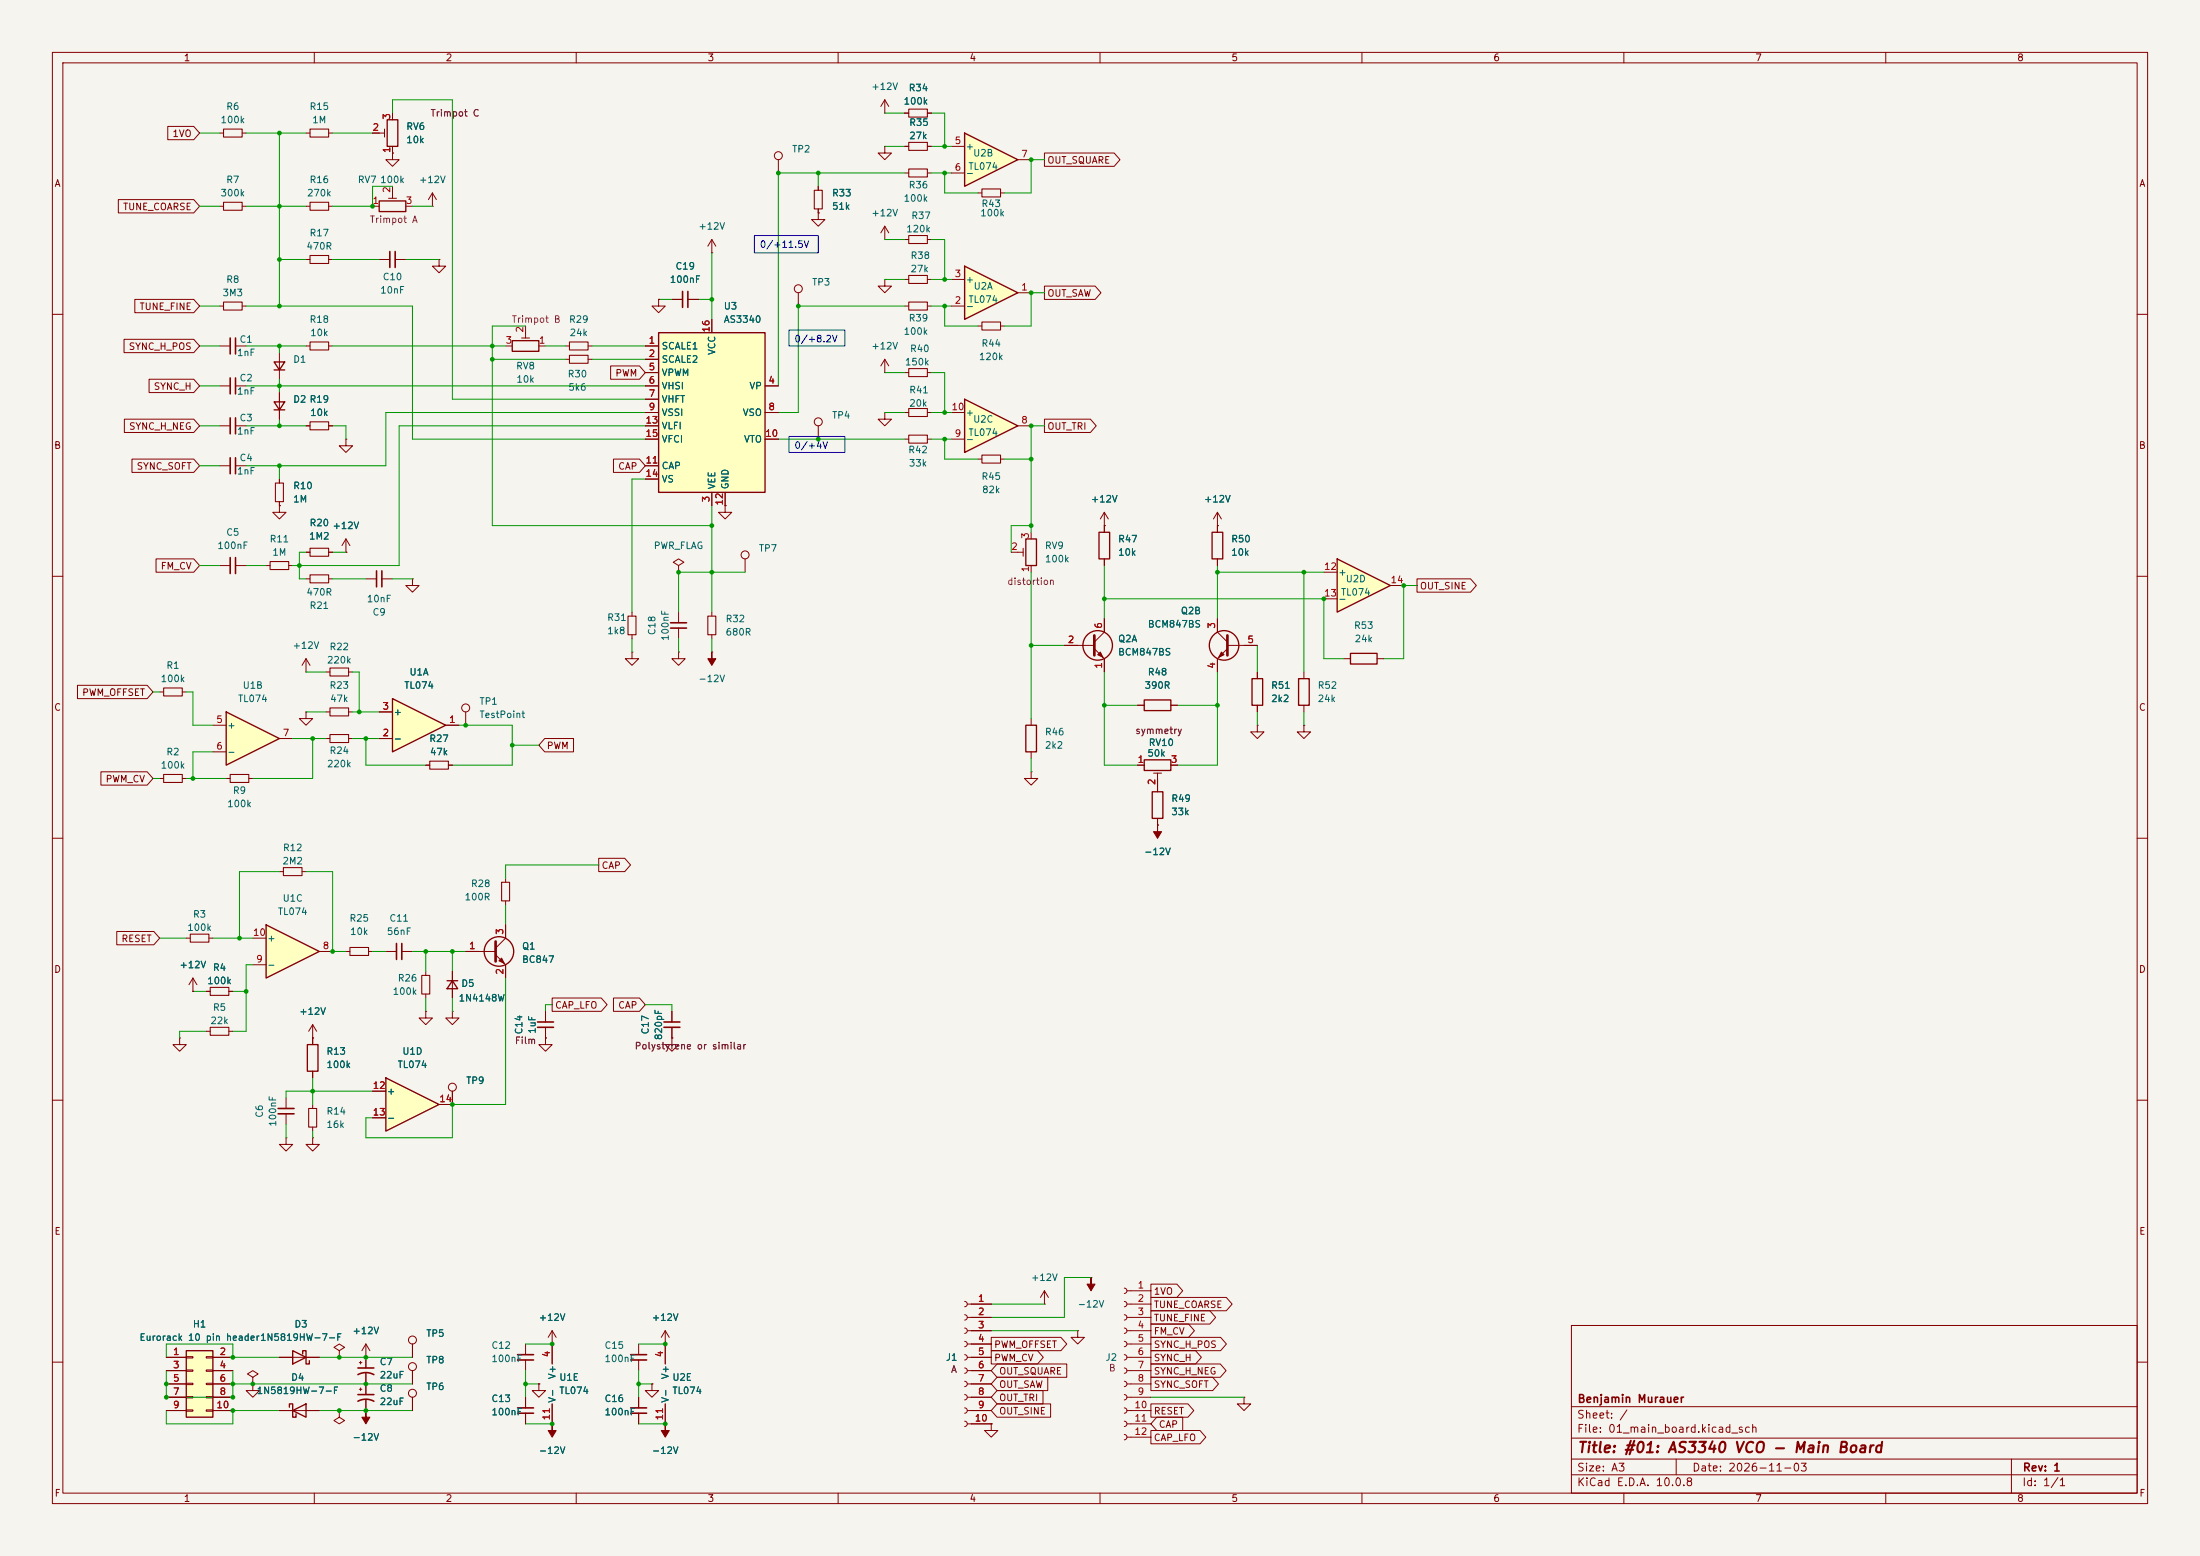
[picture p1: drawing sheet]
<svg xmlns="http://www.w3.org/2000/svg" width="420mm" height="297mm" viewBox="0 0 420 297" stroke-linecap="round" stroke-linejoin="round" font-family="sans-serif">
<path d="M0 0h420v297h-420z" fill="#f5f4ef" stroke="#f5f4ef" stroke-width=".19"/>
<g fill="none" stroke="#840000" stroke-width=".19">
<path d="M10 10h400v277h-400zM12 12h396v273h-396zM60 10v2M110 10v2M160 10v2M210 10v2M260 10v2M310 10v2M360 10v2M10 60h2M408 60h2M10 110h2"/>
<path d="M408 110h2M10 160h2M408 160h2M10 210h2M408 210h2M300 253h108v32h-108zM10 260h2M300 278.5h108M300 274.5h108M300 268.5h108M320 278.5v3M384 278.5v6.5"/>
<path d="M408 260h2M60 285v2M110 285v2M160 285v2M210 285v2M260 285v2M300 281.5h108M310 285v2M360 285v2"/>
</g>
<path d="M184.1 76.2l10.2 5.1-10.2 5.1z" fill="#ffffc2"/>
<path d="M184.1 76.2l10.2 5.1-10.2 5.1zM58.7 199.4h2v5.1h-2z" fill="none" stroke="#840000" stroke-width=".25"/>
<g fill="none" stroke="#840000" stroke-width=".19">
<path d="M181.6 78.7h2.5M53.3 96.5v1.3h1.3l-1.3 1.3-1.2-1.3h1.2M53.3 96.5h.1M53.3 91.4v.8M53.3 95.8v.7M181.6 83.8h2.5M194.3 81.3h2.5M41.9 108h2M45 108h2M50.8 108h.8M55.1 108h.8M34.3 198.1v1.3h1.3l-1.3 1.3-1.3-1.3h1.3"/>
<path d="M34.3 198.1h.1M39.4 196.9h.7M43.7 196.9h.7M59.7 198.1h.1M59.7 195.6v3.8M59.7 195.6l-.8 1.3M59.7 195.6l.8 1.3M59.7 204.5v1.2"/>
</g>
<path d="M52.6 92.2h1.5v3.6h-1.5zM51.6 107.2h3.5v1.5h-3.5zM40.1 196.1h3.6v1.5h-3.6z" fill="none" stroke="#840000" stroke-width=".2"/>
<path d="M43.9 106.4v3.1M45 106.4v3.1" fill="none" stroke="#840000" stroke-width=".3"/>
<path d="M73.7 205.7l10.1 5.1-10.1 5.1z" fill="#ffffc2"/>
<path d="M73.7 205.7l10.1 5.1-10.1 5.1z" fill="none" stroke="#840000" stroke-width=".25"/>
<g fill="none" stroke="#840000" stroke-width=".19">
<path d="M168.9 19.1l-.8 1.2M168.9 19.1l.8 1.2M168.9 19.1v2.5M168.9 21.6h.1M41.9 88.9h2M45 88.9h2M58.4 128.3h.1M58.4 125.7l-.7 1.3M58.4 125.7l.8 1.3M58.4 125.7v2.6M39.4 189.2h.7M43.7 189.2h.7"/>
<path d="M66 181.6h.8M70.4 181.6h.7M73.7 181.6h2M76.7 181.6h2M81.3 185.4v.8M81.3 189.7v.8M71.1 208.3h2.6M71.1 213.4h2.6M83.8 210.8h2.6"/>
</g>
<path d="M43.9 87.4v3M45 87.4v3M75.7 180.1v3M76.7 180.1v3" fill="none" stroke="#840000" stroke-width=".3"/>
<path d="M40.1 188.5h3.6v1.5h-3.6zM66.8 180.8h3.6v1.6h-3.6zM80.5 186.2h1.5v3.5h-1.5z" fill="none" stroke="#840000" stroke-width=".2"/>
<path d="M43.2 135.9l10.1 5.1-10.1 5.1z" fill="#ffffc2"/>
<path d="M43.2 135.9l10.1 5.1-10.1 5.1z" fill="none" stroke="#840000" stroke-width=".25"/>
<path d="M40.6 138.4h2.6M30.5 148.6h.7M34.8 148.6h.8M40.6 143.5h2.6M53.3 141h2.6M53.3 166.4h.8M57.7 166.4h.7" fill="none" stroke="#840000" stroke-width=".19"/>
<path d="M31.2 147.8h3.6v1.6h-3.6zM54.1 165.6h3.6v1.5h-3.6z" fill="none" stroke="#840000" stroke-width=".2"/>
<path d="M50.8 176.5l10.2 5.1-10.2 5.1z" fill="#ffffc2"/>
<g fill="none" stroke="#840000" stroke-width=".25">
<path d="M52.3 76.7h2.1l-1.1 1.5zM52.3 78.2h2.1M195.8 102.9h2.1v5.1h-2.1zM50.8 176.5l10.2 5.1-10.2 5.1zM85.3 187.2h2.1M86.4 187.2l1 1.5h-2.1z"/>
<circle cx="95.2" cy="181.6" r="2.82"/>
</g>
<g fill="none" stroke="#840000" stroke-width=".19">
<path d="M148.6 30.5v2.5M172.7 27.9h.8M172.7 21.6h.8M177 27.9h.8M177 21.6h.8M125.7 57.2v1.2h1.3l-1.3 1.3-1.2-1.3h1.2M125.7 57.2h.1M128.3 57.2h2M131.3 57.2h2M172.7 58.4h.8M177 58.4h.8M41.9 66h2"/>
<path d="M45 66h2M53.3 74.9v5.1M107.9 66h.8M107.9 68.6h.8M112.3 66h.7M112.3 68.6h.7M168.9 78.7v1.3h1.3l-1.3 1.3-1.3-1.3h1.3M168.9 78.7h.1M172.7 78.7h.8M172.7 71.1h.8M177 78.7h.8M177 71.1h.8"/>
<path d="M186.7 62.2h.8M191 62.2h.8M58.4 81.3h.8M62.7 81.3h.8M156.2 81.3v2.5M172.7 83.8h.8M177 83.8h.8M186.7 87.6h.8M191 87.6h.8M58.4 110.5h.8M62.7 110.5h.8M69.8 110.5h2.1"/>
<path d="M72.9 110.5h2M78.7 110.5v1.3h1.3l-1.3 1.2-1.2-1.2h1.2M78.7 110.5h.1M193 105.4h2.3M195.3 104.6v1.6M196.8 101.6v1.3M196.8 108v1.2M30.5 132.1h.7M34.8 132.1h.8M58.4 135.9v1.3h1.3l-1.3 1.2-1.3-1.2h1.3M58.4 135.9h.1M62.2 135.9h.8"/>
<path d="M62.2 128.3h.8M66.5 135.9h.8M66.5 128.3h.8M35.6 179.1h.7M39.9 179.1h.7M48.3 179.1h2.5M96.5 176.5v2.6l-1.9 1.9M96.5 167.6v.8M96.5 172v.7M36.8 189.2h.1M36.8 186.7l-.7 1.3M36.8 186.7l.8 1.3"/>
<path d="M36.8 186.7v2.5M48.3 184.2h2.5M61 181.6h2.5M81.3 193v1.3h1.2l-1.2 1.3-1.3-1.3h1.3M81.3 193h.1M86.4 193v1.3h1.2l-1.2 1.3-1.3-1.3h1.3M86.4 193h.1M86.4 185.4v5.1M88.9 181.6h5.7M94.6 182.2l1.9 2v2.5M104.1 198.1v1.3h1.3l-1.3 1.3-1.2-1.3h1.2M104.1 198.1h.1"/>
<path d="M104.1 193v2.1M104.1 196.1v2M128.3 198.1v1.3h1.2l-1.2 1.3-1.3-1.3h1.3M128.3 198.1h.1M128.3 193v2.1M128.3 196.1v2M86.4 208.3v2.5M100.3 256.5v2.1M100.3 259.6v2M105.4 256.5h.1M105.4 254l-.8 1.3M105.4 254l.8 1.3"/>
<path d="M105.4 254v2.5M127 256.5v3.8M199.4 248.9h.1M199.4 246.4l-.8 1.2M199.4 246.4l.8 1.2M199.4 246.4v2.5M208.3 243.8h.1M121.9 266.7v2M121.9 269.7v2.1M124.5 264.2v1.2h1.2l-1.2 1.3-1.3-1.3h1.3M124.5 264.2h.1M127 271.8h.1"/>
<path d="M127 268v3.8"/>
<circle cx="148.6" cy="29.7" r=".76"/>
<circle cx="156.2" cy="80.5" r=".76"/>
<circle cx="86.4" cy="207.5" r=".76"/>
</g>
<g fill="none" stroke="#840000" stroke-width=".2">
<path d="M173.5 27.2h3.5v1.5h-3.5zM173.5 20.8h3.5v1.6h-3.5zM173.5 57.7h3.5v1.5h-3.5zM108.7 65.3h3.6v1.5h-3.6zM108.7 67.8h3.6v1.5h-3.6zM173.5 78h3.5v1.5h-3.5zM173.5 70.4h3.5v1.5h-3.5zM187.5 61.5h3.5v1.5h-3.5zM59.2 80.5h3.5v1.5h-3.5zM173.5 83.1h3.5v1.5h-3.5zM187.5 86.9h3.5v1.5h-3.5zM59.2 109.7h3.5v1.6h-3.5z"/>
<path d="M31.2 131.3h3.6v1.5h-3.6zM63 135.1h3.5v1.6h-3.5zM63 127.5h3.5v1.5h-3.5zM36.3 178.3h3.6v1.5h-3.6zM95.8 168.4h1.5v3.6h-1.5z"/>
</g>
<g fill="none" stroke="#840000" stroke-width=".3">
<path d="M130.3 55.6v3.1M131.3 55.6v3.1M43.9 64.5v3.1M45 64.5v3.1M71.9 109v3M72.9 109v3M102.6 196.1h3.1M102.6 195.1h3.1M126.7 196.1h3.1M126.7 195.1h3.1M98.8 259.6h3.1M98.8 258.6h3.1"/>
<path d="M120.4 269.7h3M120.4 268.7h3"/>
</g>
<path d="M94.6 179.7v3.8" fill="none" stroke="#840000" stroke-width=".51"/>
<g fill="#840000" stroke="#840000" stroke-width=".19">
<path d="M95.2 183.4l.6-.5 .5 1z"/>
<path d="M208.3 243.8v1.3h.7l-.7 1.3-.8-1.3h.8z"/>
<path d="M127 271.8v1.2h.8l-.8 1.3-.8-1.3h.8z"/>
</g>
<path d="M125.7 63.5h20.3v30.5h-20.3z" fill="#ffffc2"/>
<path d="M52.3 69.1h2.1l-1.1 1.5zM52.3 70.6h2.1M125.7 63.5h20.3v30.5h-20.3zM218.4 145h5.1v2.1h-5.1zM220 151.1h2v5.1h-2z" fill="none" stroke="#840000" stroke-width=".25"/>
<g fill="none" stroke="#840000" stroke-width=".19">
<path d="M186.7 36.8h.8M191 36.8h.8M135.9 48.3h.1M135.9 45.7v2.6M135.9 45.7l-.8 1.3M135.9 45.7l.8 1.3M152.4 55.9v2.5M168.9 53.3v1.3h1.3l-1.3 1.3-1.3-1.3h1.3M168.9 53.3h.1M53.3 67.3v5.1M58.4 66h.8M62.7 66h.8"/>
<path d="M123.2 66h2.5M123.2 68.6h2.5M123.2 73.7h2.5M123.2 71.1h2.5M123.2 76.2h2.5M123.2 78.7h2.5M135.9 61v2.5M146 73.7h2.6M146 78.7h2.6M168.9 71.1h.1M168.9 68.6l-.8 1.3M168.9 68.6l.8 1.3"/>
<path d="M168.9 68.6v2.5M123.2 83.8h2.5M123.2 88.9h2.5M123.2 81.3h2.5M123.2 91.4h2.5M135.9 94v2.5M138.4 94v2.5M146 83.8h2.6M196.8 147.3v1.3h1.3l-1.3 1.3-1.2-1.3h1.2M196.8 147.3h.1M217.2 146.1h1.2M220.2 147.6h1.5"/>
<path d="M221 157.5h.1M221 147.6v3.5M221 156.2v1.3M223.5 146.1h1.3M184.1 248.4l.4 .2 .2 .3-.2 .4-.4 .1M184.1 251l.4 .1 .2 .4-.2 .3-.4 .2M184.1 253.5l.4 .1 .2 .4-.2 .4-.4 .1M184.1 256l.4 .2 .2 .3-.2 .4-.4 .1M184.1 258.6l.4 .1 .2 .4-.2 .3-.4 .2M184.7 248.9h4.5M184.7 251.5h4.5M184.7 254h4.5"/>
<path d="M184.7 256.5h4.5M184.7 259.1h4.5M205.7 254v1.3h1.3l-1.3 1.2-1.2-1.2h1.2M205.7 254h.1M214.6 245.9l.4 .1 .1 .4-.1 .3-.4 .2M214.6 248.4l.4 .2 .1 .3-.1 .4-.4 .1M214.6 251l.4 .1 .1 .4-.1 .3-.4 .2M214.6 253.5l.4 .1 .1 .4-.1 .4-.4 .1M214.6 256l.4 .2 .1 .3-.1 .4-.4 .1M214.6 258.6l.4 .1 .1 .4-.1 .3-.4 .2M215.1 246.4h4.6M215.1 248.9h4.6"/>
<path d="M215.1 251.5h4.6M215.1 254h4.6M215.1 256.5h4.6M215.1 259.1h4.6M184.1 261.1l.4 .2 .2 .3-.2 .4-.4 .1M184.1 263.7l.4 .1 .2 .4-.2 .3-.4 .2M184.1 266.2l.4 .1 .2 .4-.2 .4-.4 .1M184.1 268.7l.4 .2 .2 .3-.2 .4-.4 .1M184.1 271.3l.4 .1 .2 .4-.2 .3-.4 .2M184.7 261.6h4.5M184.7 264.2h4.5M184.7 266.7h4.5"/>
<path d="M184.7 269.2h4.5M184.7 271.8h4.5M189.2 271.8v1.2h1.3l-1.3 1.3-1.2-1.3h1.2M189.2 271.8h.1M214.6 261.1l.4 .2 .1 .3-.1 .4-.4 .1M214.6 263.7l.4 .1 .1 .4-.1 .3-.4 .2M214.6 266.2l.4 .1 .1 .4-.1 .4-.4 .1M214.6 268.7l.4 .2 .1 .3-.1 .4-.4 .1M214.6 271.3l.4 .1 .1 .4-.1 .3-.4 .2M214.6 273.8l.4 .2 .1 .3-.1 .4-.4 .1M215.1 261.6h4.6M215.1 264.2h4.6"/>
<path d="M215.1 266.7h4.6M215.1 269.2h4.6M215.1 271.8h4.6M215.1 274.3h4.6M237.5 266.7v1.3h1.3l-1.3 1.2-1.3-1.2h1.3M237.5 266.7h.1"/>
<circle cx="152.4" cy="55.1" r=".76"/>
</g>
<path d="M187.5 36.1h3.5v1.5h-3.5zM59.2 65.3h3.5v1.5h-3.5z" fill="none" stroke="#840000" stroke-width=".2"/>
<path d="M221 157.5v1.3h.7l-.7 1.2-.8-1.2h.8z" fill="#840000" stroke="#840000" stroke-width=".19"/>
<path d="M184.1 25.4l10.2 5.1-10.2 5.1z" fill="#ffffc2"/>
<g fill="none" stroke="#840000" stroke-width=".25">
<path d="M72.4 38.4h5.1v2h-5.1zM184.1 25.4l10.2 5.1-10.2 5.1zM97.8 65h5.1v2.1h-5.1zM209.8 101.6h2v5.1h-2zM195.8 138.4h2.1v5.1h-2.1zM218.4 133.6h5.1v2h-5.1zM239 129.5h2v5.1h-2zM247.9 129.5h2v5.1h-2zM55.2 268.6v-.6h.7v2.5h.6v-.6M55.9 269.2l2.5-1.2v2.5z"/>
<circle cx="209.5" cy="123.2" r="2.82"/>
<circle cx="233.7" cy="123.2" r="2.82"/>
</g>
<g fill="none" stroke="#840000" stroke-width=".19">
<path d="M41.9 39.4h.8M41.9 25.4h.8M46.2 39.4h.8M46.2 25.4h.8M58.4 39.4h.8M58.4 25.4h.8M62.7 39.4h.8M62.7 25.4h.8M71.1 39.4h1.3M74.2 37.8h1.5M74.9 35.6v2.2M77.5 39.4h1.2"/>
<path d="M168.9 27.9v1.3h1.3l-1.3 1.3-1.3-1.3h1.3M168.9 27.9h.1M172.7 33h.8M177 33h.8M181.6 27.9h2.5M181.6 33h2.5M194.3 30.5h2.5M41.9 58.4h.8M46.2 58.4h.8M58.4 49.5h.8M62.7 49.5h.8M83.8 49.5v1.3h1.3l-1.3 1.3-1.3-1.3h1.3"/>
<path d="M83.8 49.5h.1M156.2 40.6v1.3h1.3l-1.3 1.3-1.3-1.3h1.3M156.2 40.6h.1M168.9 45.7h.1M168.9 43.2l-.8 1.3M168.9 43.2l.8 1.3M168.9 43.2v2.5M172.7 53.3h.8M172.7 45.7h.8M177 53.3h.8M177 45.7h.8M41.9 73.7h2"/>
<path d="M45 73.7h2M96.5 66h1.3M99.6 64.5h1.5M100.3 62.2v2.3M102.9 66h1.2M41.9 81.3h2M45 81.3h2M138.4 96.5v1.3h1.3l-1.3 1.3-1.2-1.3h1.2M138.4 96.5h.1M232.4 97.8l-.8 1.3M232.4 97.8l.8 1.3M232.4 97.8v2.5"/>
<path d="M129.5 116.8v2.1M129.5 119.9v2M210.8 100.3v1.3M210.8 106.7v1.3M210.8 118.1v2.6l-1.9 1.9M232.4 100.3h.1M232.4 118.1v2.6l1.9 1.9M88.9 135.9v2.5M120.6 124.5v1.2h1.3l-1.3 1.3-1.2-1.3h1.2M120.6 124.5h.1M196.8 137.2v1.2M203.2 123.2h5.7"/>
<path d="M208.9 123.8l1.9 1.9v2.6M217.2 134.6h1.2M223.5 134.6h1.3M234.3 123.8l-1.9 1.9v2.6M234.3 123.2h5.7M240 138.4v1.3h1.3l-1.3 1.3-1.2-1.3h1.2M240 138.4h.1M240 128.3v1.2M240 134.6v1.3M248.9 128.3v1.2M248.9 134.6v1.3M196.8 143.5v1.3"/>
<path d="M54.6 217.2v1.2h1.3l-1.3 1.3-1.3-1.3h1.3M54.6 217.2h.1M54.6 209.6v2M54.6 212.6v2M59.7 217.2v1.2h1.3l-1.3 1.3-1.3-1.3h1.3M59.7 217.2h.1M59.7 210.8v.8M59.7 215.1v.8M64.8 257.8l1-.6-1-.7-1 .7 1 .6v1.3M64.8 259.1h.1M68.8 259.8v.5M69.8 259.1v2"/>
<path d="M78.7 256.5v2.6M105.4 256.5v3.8M121.9 256.5v2.1M121.9 259.6v2M127 256.5h.1M127 254l-.8 1.3M127 254l.8 1.3M127 254v2.5M48.3 264.2v1.2h1.2l-1.2 1.3-1.3-1.3h1.3M48.3 264.2h.1M48.3 262.9l1-.6-1-.7-1.1 .7 1.1 .6v1.3M53.3 269.2h7.7"/>
<path d="M64.8 269.2v1.3l1 .6-1 .7-1-.7 1-.6M64.8 269.2h.1M68.6 265.2h.5M68.6 260.1h.5M68.8 264.9v.5M69.8 269.2h.1M69.8 262.1v4.1M69.8 267.2v2M78.7 261.6v2.6M78.7 266.7v2.5M100.3 266.7v2M100.3 269.7v2.1"/>
<path d="M102.9 264.2v1.2h1.2l-1.2 1.3-1.3-1.3h1.3M102.9 264.2h.1M105.4 271.8h.1M105.4 268v3.8"/>
<circle cx="88.9" cy="135.1" r=".76"/>
<circle cx="78.7" cy="255.8" r=".76"/>
<circle cx="78.7" cy="265.9" r=".76"/>
<circle cx="78.7" cy="260.9" r=".76"/>
</g>
<g fill="none" stroke="#840000" stroke-width=".3">
<path d="M43.9 72.1v3.1M43.9 79.8v3M45 72.1v3.1M45 79.8v3M128 119.9h3.1M128 118.9h3.1M53.1 212.6h3M53.1 211.6h3M120.4 259.6h3M120.4 258.6h3M68.3 267.5a3.2 3.2 0 0 1 3.1 0M68.3 262.4a3.2 3.2 0 0 1 3.1 0"/>
<path d="M68.3 266.2h3.1M68.3 261.1h3.1M98.8 269.7h3.1M98.8 268.7h3.1"/>
</g>
<g fill="#840000" stroke="#840000" stroke-width=".19">
<path d="M105.4 271.8v1.2h.8l-.8 1.3-.8-1.3h.8z"/>
<path d="M69.8 269.2v1.3h.8l-.8 1.3-.7-1.3h.7z"/>
<path d="M209.5 125l.6-.5 .5 1z"/>
<path d="M233.2 124.5l.5 .5-1 .5z"/>
</g>
<path d="M42.7 38.6h3.5v1.5h-3.5zM42.7 24.6h3.5v1.6h-3.5zM59.2 38.6h3.5v1.5h-3.5zM59.2 24.6h3.5v1.6h-3.5zM173.5 32.3h3.5v1.5h-3.5zM42.7 57.7h3.5v1.5h-3.5zM59.2 48.8h3.5v1.5h-3.5zM173.5 52.6h3.5v1.5h-3.5zM173.5 45h3.5v1.5h-3.5zM58.9 211.6h1.6v3.5h-1.6z" fill="none" stroke="#840000" stroke-width=".2"/>
<path d="M208.9 121.3v3.8M234.3 121.3v3.8" fill="none" stroke="#840000" stroke-width=".51"/>
<path d="M74.9 133.4l10.2 5-10.2 5.1z" fill="#ffffc2"/>
<path d="M74.9 133.4l10.2 5-10.2 5.1z" fill="none" stroke="#840000" stroke-width=".25"/>
<g fill="none" stroke="#840000" stroke-width=".19">
<path d="M120.6 116.8v.8M129.5 108l1.1-.7-1.1-.6-1 .6 1 .7v1.2M129.5 109.2h.1M142.2 106.7v2.5M72.4 135.9h2.5M85.1 138.4h2.5M120.6 121.2v.7M248.9 138.4v1.3h1.3l-1.3 1.3-1.3-1.3h1.3M248.9 138.4h.1M62.2 141h.8M66.5 141h.8M72.4 141h2.5"/>
<path d="M81.3 146.1h.7M85.6 146.1h.8"/>
<circle cx="142.2" cy="105.9" r=".76"/>
</g>
<path d="M119.9 117.6h1.5v3.6h-1.5zM63 140.2h3.5v1.5h-3.5zM82 145.3h3.6v1.5h-3.6z" fill="none" stroke="#840000" stroke-width=".2"/>
<path d="M35.6 257.8h5v12.7h-5z" fill="#ffffc2"/>
<path d="M35.6 257.8h5v12.7h-5z" fill="none" stroke="#840000" stroke-width=".25"/>
<g fill="none" stroke="#840000" stroke-width=".19">
<path d="M66 83.8v1.3h1.3l-1.3 1.3-1.2-1.3h1.2M66 83.8h.1M58.4 105.4h.8M62.7 105.4h.8M66 105.4h.1M66 102.9l-.7 1.2M66 102.9l.8 1.2M66 102.9v2.5M31.7 259.1h3.9M35.6 259h1.2v.2h-1.2zM39.4 259h1.2v.2h-1.2zM40.6 259.1h3.8"/>
<path d="M31.7 261.6h3.9M31.7 264.2h3.9M31.7 266.7h3.9M31.7 269.2h3.9M35.6 261.5h1.2v.2h-1.2zM35.6 264h1.2v.3h-1.2zM35.6 266.6h1.2v.2h-1.2zM35.6 269.1h1.2v.3h-1.2zM39.4 261.5h1.2v.2h-1.2zM39.4 264h1.2v.3h-1.2zM39.4 266.6h1.2v.2h-1.2zM39.4 269.1h1.2v.3h-1.2z"/>
<path d="M40.6 261.6h3.8M40.6 264.2h3.8M40.6 266.7h3.8M40.6 269.2h3.8"/>
</g>
<path d="M59.2 104.6h3.5v1.6h-3.5z" fill="none" stroke="#840000" stroke-width=".2"/>
<path d="M184.1 50.8l10.2 5.1-10.2 5.1z" fill="#ffffc2"/>
<path d="M184.1 50.8l10.2 5.1-10.2 5.1zM231.4 101.6h2v5.1h-2zM257.8 124.7h5.1v2h-5.1z" fill="none" stroke="#840000" stroke-width=".25"/>
<g fill="none" stroke="#840000" stroke-width=".19">
<path d="M82.5 39.4h.1M82.5 36.8l-.7 1.3M82.5 36.8l.8 1.3M82.5 36.8v2.6M156.2 35.6v.7M156.2 39.9v.7M72.4 49.5h2M75.4 49.5h2.1M181.6 58.4h2.5M181.6 53.3h2.5M194.3 55.9h2.5M210.8 97.8l-.7 1.3"/>
<path d="M210.8 97.8l.8 1.3M210.8 97.8v2.5M135.9 116.8v.8M210.8 100.3h.1M232.4 100.3v1.3M232.4 106.7v1.3M135.9 121.2v.7M256.5 125.7h1.3M262.9 125.7h1.3M43.2 148.6h.7M47.5 148.6h.8M69.8 259.1h.1"/>
<path d="M69.8 256.5l-.7 1.3M69.8 256.5l.8 1.3M69.8 256.5v2.6"/>
</g>
<path d="M74.4 48v3.1M75.4 48v3.1" fill="none" stroke="#840000" stroke-width=".3"/>
<path d="M155.4 36.3h1.6v3.6h-1.6zM135.1 117.6h1.6v3.6h-1.6zM43.9 147.8h3.6v1.6h-3.6z" fill="none" stroke="#840000" stroke-width=".2"/>
<path d="M255.3 106.7l10.1 5.1-10.1 5z" fill="#ffffc2"/>
<path d="M73.9 22.9h2v5h-2zM255.3 106.7l10.1 5.1-10.1 5zM55.9 257.8l2.5 1.3-2.5 1.2zM57.8 258.4v-.6h.6v2.5h.7v-.6" fill="none" stroke="#840000" stroke-width=".25"/>
<g fill="none" stroke="#840000" stroke-width=".19">
<path d="M22.6 38.1h14.4l1.1 1.3-1.1 1.2h-14.4zM32 24.1h5l1.1 1.3-1.1 1.3h-5zM71.1 25.4h2.3M73.4 24.6v1.6M74.9 29.2v1.3h1.3l-1.3 1.3-1.2-1.3h1.2M74.9 29.2h.1M74.9 21.6v1.3M74.9 27.9v1.3M156.2 35.6v.7M156.2 39.9v.7M172.7 27.9h.8M172.7 21.6h.8"/>
<path d="M177 27.9h.8M177 21.6h.8M199.4 29.2h13.3l1.1 1.3-1.1 1.3h-13.3zM25.7 57.1h11.3l1.1 1.3-1.1 1.3h-11.3zM125.7 57.2h.1M128.3 57.2h2M131.3 57.2h2M156.2 40.6h.1M199.4 54.6h9.7l1.1 1.3-1.1 1.3h-9.7zM23.7 64.8h13.3l1.1 1.2-1.1 1.3h-13.3zM28.5 72.4h8.5l1.1 1.3-1.1 1.2h-8.5zM53.3 74.9v1.8"/>
<path d="M53.3 78.2v1.8M116.6 69.8h5.5l1.1 1.3-1.1 1.3h-5.5zM123.2 66h2.5M123.2 68.6h2.5M123.2 73.7h2.5M123.2 71.1h2.5M123.2 76.2h2.5M123.2 78.7h2.5M135.9 61v2.5M146 73.7h2.6M146 78.7h2.6M23.7 80h13.3l1.1 1.3-1.1 1.3h-13.3z"/>
<path d="M25.2 87.6h11.8l1.1 1.3-1.1 1.3h-11.8zM53.3 96.5h.1M53.3 91.4v.8M53.3 95.8v.7M58.4 81.3h.8M62.7 81.3h.8M117.1 87.6h5l1.1 1.3-1.1 1.3h-5zM123.2 83.8h2.5M123.2 88.9h2.5M123.2 81.3h2.5M123.2 91.4h2.5M135.9 94v2.5"/>
<path d="M138.4 96.5h.1M138.4 94v2.5M146 83.8h2.6M199.4 80h8.8l1.1 1.3-1.1 1.3h-8.8zM29.8 106.7h7.2l1.1 1.3-1.1 1.2h-7.2zM58.4 105.4h.8M62.7 105.4h.8M66 105.4h.1M210.8 100.3h.1M210.8 100.3v1.3M210.8 106.7v1.3M210.8 118.1v2.6"/>
<path d="M232.4 100.3h.1M232.4 100.3v1.3M232.4 106.7v1.3M232.4 118.1v2.6M252.7 109.2h2.6M252.7 114.3h2.6M265.4 111.8h2.6M270.5 110.5h10.2l1.1 1.3-1.1 1.2h-10.2zM14.8 130.8h13.3l1.1 1.3-1.1 1.3h-13.3zM72.4 135.9h2.5M85.1 138.4h2.5M129.5 124.5v1.2h1.3l-1.3 1.3-1.2-1.3h1.2"/>
<path d="M129.5 124.5h.1M135.9 124.5h.1M203.2 123.2h2.5M210.8 125.7v2.6M217.2 134.6h1.2M223.5 134.6h1.3M232.4 125.7v2.6M237.5 123.2h2.5M240 128.3v1.2M240 134.6v1.3M19.3 147.3h8.8l1.1 1.3-1.1 1.3h-8.8zM72.4 141h2.5"/>
<path d="M81.3 146.1h.7M85.6 146.1h.8M104 141h5.5v2.5h-5.5l-1.1-1.3zM217.2 146.1h1.2M221 157.5h.1M221 148.6v2.5M221 156.2v1.3M223.5 146.1h1.3M22.3 177.8h7.1l1.1 1.3-1.1 1.2h-7.1zM96.5 176.5v2.6M114.3 163.8h5l1.1 1.3-1.1 1.3h-5zM36.8 189.2h.1"/>
<path d="M39.4 189.2h.7M43.7 189.2h.7M59.7 198.1h.1M59.7 198.1v1.3M86.4 185.4v1.8M86.4 188.7v1.8M88.9 181.6h2.5M96.5 184.2v2.5M104.1 198.1h.1M104.1 193v2.1M104.1 196.1v2M105.4 190.5h9.4l1.1 1.3-1.1 1.2h-9.4z"/>
<path d="M117.1 190.5h5l1.1 1.3-1.1 1.2h-5zM128.3 198.1h.1M128.3 193v2.1M128.3 196.1v2M59.7 204.5v1.2M71.1 208.3h2.6M71.1 213.4h2.6M86.4 208.3v2.5h-2.6M31.7 259.1h3.9M40.6 259.1h3.8M53.3 259.1h7.7M64.8 259.1h.1"/>
<path d="M69.8 259.1h.1M69.8 259.1v2M78.7 256.5v2.6M105.4 256.5h.1M105.4 256.5v3.8M127 256.5h.1M127 256.5v3.8M185.4 259.1h3.8M185.4 248.9h3.8M185.4 251.5h3.8M185.4 254h3.8M185.4 256.5h3.8"/>
<path d="M189.2 257.8h8.9l1.1 1.3-1.1 1.3h-8.9zM189.2 255.3h13.3l1.1 1.2-1.1 1.3h-13.3zM219.7 257.8h8.5l1.2 1.3-1.2 1.3h-8.5zM219.7 255.3h13.3l1.1 1.2-1.1 1.3h-13.3zM219.7 250.2h11.3l1.1 1.3-1.1 1.2h-11.3zM219.7 247.6h14.4l1.1 1.3-1.1 1.3h-14.4zM219.7 252.7h7.2l1.1 1.3-1.1 1.3h-7.2zM219.7 245.1h5l1.1 1.3-1.1 1.3h-5zM31.7 261.6h3.9M31.7 264.2h3.9M31.7 266.7h3.9M31.7 269.2h3.9"/>
<path d="M40.6 261.6h3.8M40.6 264.2h3.8M40.6 266.7h3.8M40.6 269.2h3.8M48.3 264.2h.1M53.3 269.2h2.6M58.4 269.2h2.6M64.8 269.2h.1M69.8 269.2h.1M69.8 262.1v4.1M69.8 267.2v2M78.7 261.6v2.6"/>
<path d="M78.7 266.7v2.5M100.3 266.7v2M100.3 269.7v2.1M102.9 264.2h.1M105.4 271.8h.1M105.4 268v3.8M121.9 266.7v2M121.9 269.7v2.1M124.5 264.2h.1M127 271.8h.1M127 268v3.8M185.4 261.6h3.8"/>
<path d="M185.4 264.2h3.8M185.4 266.7h3.8M185.4 269.2h3.8M185.4 271.8h3.8M189.2 271.8h.1M190.3 265.4h8.8v2.6h-8.8l-1.1-1.3zM190.3 268h10.3v2.5h-10.3l-1.1-1.3zM190.3 262.9h9.7v2.5h-9.7l-1.1-1.2zM190.3 260.3h13.3v2.6h-13.3l-1.1-1.3zM219.7 260.3h13.3l1.1 1.3-1.1 1.3h-13.3zM219.7 262.9h11.8l1.1 1.3-1.1 1.2h-11.8zM219.7 268h7.1l1.1 1.2-1.1 1.3h-7.1z"/>
<path d="M219.7 273h9.4l1.1 1.3-1.1 1.3h-9.4zM220.8 270.5h5v2.6h-5l-1.1-1.3z"/>
</g>
<path d="M135.9 124.5v1.2h.8l-.8 1.3-.8-1.3h.8z" fill="#840000" stroke="#840000" stroke-width=".19"/>
<g fill="none" stroke="#009600" stroke-width=".19">
<path d="M38.1 39.4h3.8M38.1 25.4h3.8M47 39.4h11.4M47 25.4h11.4M53.3 25.4v33M63.5 25.4h7.6M74.9 35.6h-3.8v3.8h-7.6M74.9 21.6v-2.5h11.5v57.1h36.8M78.7 39.4h3.8M156.2 33v2.6M168.9 21.6h3.8M168.9 27.9h3.8"/>
<path d="M172.7 33h-24.1v40.7M177.8 33h3.8M177.8 21.6h2.5v6.3M177.8 27.9h3.8M180.3 33v3.8h6.4M199.4 30.5h-2.6v6.3h-5M38.1 58.4h3.8M47 58.4h31.7v25.4h44.5M53.3 49.5h5.1M63.5 49.5h8.9M77.5 49.5h6.3M125.7 57.2h2.6"/>
<path d="M133.3 57.2h2.6M135.9 48.3v12.7M168.9 45.7h3.8M168.9 53.3h3.8M172.7 58.4h-20.3v20.3h-3.8M177.8 45.7h2.5v7.6M177.8 58.4h3.8M177.8 53.3h3.8M180.3 58.4v3.8h6.4M199.4 55.9h-2.6v6.3h-5M38.1 66h3.8M38.1 73.7h3.8"/>
<path d="M47 66h11.4M47 73.7h76.2M53.3 66v1.3M53.3 72.4v2.5M63.5 66h33M94 68.6h13.9M100.3 62.2h-6.3v38.1h41.9M104.1 66h3.8M113 66h10.2M113 68.6h10.2M123.2 78.7h-49.5v10.2h-26.7M168.9 78.7h3.8"/>
<path d="M168.9 71.1h3.8M177.8 71.1h2.5v7.6M177.8 78.7h3.8M38.1 81.3h3.8M38.1 88.9h3.8M47 81.3h11.4M53.3 80v1.3M53.3 88.9v2.5M63.5 81.3h2.5v2.5M123.2 81.3h-47v26.7h-20.3M123.2 91.4h-2.6v25.4M135.9 96.5v20.3"/>
<path d="M148.6 83.8h24.1M177.8 83.8h3.8M180.3 83.8v3.8h6.4M191.8 87.6h5M199.4 81.3h-2.6v20.3M38.1 108h3.8M47 108h3.8M58.4 105.4h-1.3v5.1h1.3M63.5 110.5h6.3M63.5 105.4h2.5M74.9 110.5h3.8M142.2 109.2h-12.7v7.6"/>
<path d="M196.8 109.2v28M196.8 100.3h-3.8v5.1M210.8 108v10.1M210.8 114.3h41.9v11.4h3.8M232.4 109.2h20.3M232.4 108v10.1M248.9 109.2v19.1M270.5 111.8h-2.5v13.9h-3.8M29.2 132.1h1.3M35.6 132.1h1.2v6.3h3.8M58.4 135.9h3.8M58.4 128.3h3.8"/>
<path d="M67.3 135.9h5.1M67.3 128.3h1.3v7.6M87.6 138.4h10.2v7.7h-11.4M120.6 121.9v2.6M129.5 121.9v2.6M135.9 121.9v2.6M196.8 123.2h6.4M210.8 128.3v17.8h6.4M210.8 134.6h6.4M224.8 134.6h7.6M232.4 128.3v17.8h-7.6M240 123.2v5.1"/>
<path d="M240 135.9v2.5M248.9 135.9v2.5M29.2 148.6h1.3M35.6 148.6h7.6M40.6 143.5h-3.8v5.1M55.9 141h6.3M59.7 141v7.6h-11.4M67.3 141h5.1M69.8 141v5.1h11.5M97.8 142.2h5.1M196.8 144.8v2.5M30.5 179.1h5.1"/>
<path d="M40.6 179.1h7.7M53.3 166.4h-7.6v12.7M58.4 166.4h5.1v15.2h2.5M96.5 172.7v3.8M114.3 165.1h-17.8v2.5M36.8 189.2h2.6M39.4 196.9h-5.1v1.2M44.4 189.2h2.6M48.3 184.2h-1.3v12.7h-2.6M71.1 181.6h2.6M78.7 181.6h10.2M81.3 181.6v3.8"/>
<path d="M81.3 190.5v2.5M86.4 181.6v3.8M86.4 190.5v2.5M96.5 186.7v24.1h-10.1v6.4h-16.6v-3.8h1.3M105.4 191.8h-1.3v1.2M123.2 191.8h5.1v1.2M54.6 214.6v2.6M59.7 205.7v5.1M59.7 215.9v1.3M71.1 208.3h-16.5v1.3M31.7 259.1v-2.6h12.7v2.6h8.9M61 259.1h17.7"/>
<path d="M100.3 256.5h5.1M121.9 256.5h5.1M189.2 254h16.5M189.2 248.9h10.2M208.3 243.8h-5.1v7.7h-14M31.7 261.6v5.1h12.7v-5.1M31.7 269.2v2.6h12.7v-2.6h8.9M44.4 264.2h34.3M61 269.2h17.7M100.3 264.2h2.6M100.3 271.8h5.1M100.3 261.6v5.1"/>
<path d="M121.9 264.2h2.6M121.9 271.8h5.1M121.9 261.6v5.1M219.7 266.7h17.8"/>
</g>
<path d="M144 45h12.2v3.3h-12.2zM150.6 63h10.7v3h-10.7zM150.6 83.3h10.7v3.1h-10.7z" fill="none" stroke="#0000c2" stroke-width=".19"/>
<g fill="#009600">
<circle cx="31.7" cy="264.2" r=".46"/>
<circle cx="44.4" cy="259.1" r=".46"/>
<circle cx="31.7" cy="266.7" r=".46"/>
<circle cx="59.7" cy="208.3" r=".46"/>
<circle cx="69.8" cy="269.2" r=".46"/>
<circle cx="69.8" cy="264.2" r=".46"/>
<circle cx="64.8" cy="259.1" r=".46"/>
<circle cx="69.8" cy="259.1" r=".46"/>
<circle cx="44.4" cy="269.2" r=".46"/>
<circle cx="44.4" cy="266.7" r=".46"/>
<circle cx="44.4" cy="264.2" r=".46"/>
<circle cx="64.8" cy="269.2" r=".46"/>
<circle cx="48.3" cy="264.2" r=".46"/>
<circle cx="53.3" cy="88.9" r=".46"/>
<circle cx="94" cy="66" r=".46"/>
<circle cx="94" cy="68.6" r=".46"/>
<circle cx="59.7" cy="141" r=".46"/>
<circle cx="88.9" cy="138.4" r=".46"/>
<circle cx="68.6" cy="135.9" r=".46"/>
<circle cx="69.8" cy="141" r=".46"/>
<circle cx="57.1" cy="108" r=".46"/>
<circle cx="36.8" cy="148.6" r=".46"/>
<circle cx="86.4" cy="181.6" r=".46"/>
<circle cx="86.4" cy="210.8" r=".46"/>
<circle cx="45.7" cy="179.1" r=".46"/>
<circle cx="47" cy="189.2" r=".46"/>
<circle cx="81.3" cy="181.6" r=".46"/>
<circle cx="63.5" cy="181.6" r=".46"/>
<circle cx="100.3" cy="264.2" r=".46"/>
<circle cx="105.4" cy="271.8" r=".46"/>
<circle cx="127" cy="256.5" r=".46"/>
<circle cx="127" cy="271.8" r=".46"/>
<circle cx="121.9" cy="264.2" r=".46"/>
<circle cx="105.4" cy="256.5" r=".46"/>
<circle cx="180.3" cy="83.8" r=".46"/>
<circle cx="196.8" cy="100.3" r=".46"/>
<circle cx="196.8" cy="87.6" r=".46"/>
<circle cx="210.8" cy="114.3" r=".46"/>
<circle cx="196.8" cy="123.2" r=".46"/>
<circle cx="196.8" cy="81.3" r=".46"/>
<circle cx="152.4" cy="58.4" r=".46"/>
<circle cx="180.3" cy="58.4" r=".46"/>
<circle cx="180.3" cy="78.7" r=".46"/>
<circle cx="232.4" cy="134.6" r=".46"/>
<circle cx="252.7" cy="114.3" r=".46"/>
<circle cx="248.9" cy="109.2" r=".46"/>
<circle cx="268" cy="111.8" r=".46"/>
<circle cx="210.8" cy="134.6" r=".46"/>
<circle cx="232.4" cy="109.2" r=".46"/>
<circle cx="180.3" cy="53.3" r=".46"/>
<circle cx="180.3" cy="27.9" r=".46"/>
<circle cx="180.3" cy="33" r=".46"/>
<circle cx="196.8" cy="30.5" r=".46"/>
<circle cx="196.8" cy="55.9" r=".46"/>
<circle cx="156.2" cy="33" r=".46"/>
<circle cx="135.9" cy="57.2" r=".46"/>
<circle cx="156.2" cy="83.8" r=".46"/>
<circle cx="135.9" cy="100.3" r=".46"/>
<circle cx="148.6" cy="33" r=".46"/>
<circle cx="53.3" cy="73.7" r=".46"/>
<circle cx="53.3" cy="58.4" r=".46"/>
<circle cx="53.3" cy="66" r=".46"/>
<circle cx="53.3" cy="81.3" r=".46"/>
<circle cx="53.3" cy="49.5" r=".46"/>
<circle cx="53.3" cy="25.4" r=".46"/>
<circle cx="53.3" cy="39.4" r=".46"/>
<circle cx="71.1" cy="39.4" r=".46"/>
<circle cx="97.8" cy="142.2" r=".46"/>
<circle cx="135.9" cy="109.2" r=".46"/>
<circle cx="129.5" cy="109.2" r=".46"/>
</g>
<text font-size="2" fill="#840000" x="301" y="277.8">Title: #01: AS3340 VCO - Main Board</text>
<g font-size="1.5" fill="#840000">
<text x="301" y="268.1">Benjamin Murauer</text>
<text x="300.9" y="273.8">File: 01_main_board.kicad_sch</text>
<text x="300.9" y="271.1">Sheet: /</text>
<text x="300.9" y="281.2">Size: A3</text>
<text x="322.9" y="281.2">Date: 2026-11-03</text>
<text x="386" y="281.2">Rev: 1</text>
<text x="300.9" y="284">KiCad E.D.A. 10.0.8</text>
<text x="385.9" y="284">Id: 1/1</text>
</g>
<g font-size="1.3" fill="#840000">
<text x="35" y="12">1</text>
<text x="85" y="12">2</text>
<text x="135" y="12">3</text>
<text x="185" y="12">4</text>
<text x="235" y="12">5</text>
<text x="285" y="12">6</text>
<text x="335" y="12">7</text>
<text x="385" y="12">8</text>
<text x="32.8" y="26.5">1VO</text>
<text x="10.3" y="36">A</text>
<text x="199.8" y="31.5">OUT_SQUARE</text>
<text x="408.3" y="36">A</text>
<text x="23.4" y="40.4">TUNE_COARSE</text>
<text x="26.5" y="59.5">TUNE_FINE</text>
<text x="199.8" y="56.9">OUT_SAW</text>
<text x="24.5" y="67.1">SYNC_H_POS</text>
<text x="29.2" y="74.7">SYNC_H</text>
<text x="117.4" y="72.2">PWM</text>
<text x="24.5" y="82.3">SYNC_H_NEG</text>
<text x="199.8" y="82.3">OUT_TRI</text>
<text x="10.2" y="86">B</text>
<text x="26" y="90">SYNC_SOFT</text>
<text x="117.9" y="90">CAP</text>
<text x="408.2" y="86">B</text>
<text x="30.6" y="109">FM_CV</text>
<text x="271" y="112.8">OUT_SINE</text>
<text x="10.2" y="136">C</text>
<text x="15.6" y="133.1">PWM_OFFSET</text>
<text x="408.2" y="136">C</text>
<text x="104.3" y="143.3">PWM</text>
<text x="20.1" y="149.6">PWM_CV</text>
<text x="114.7" y="166.2">CAP</text>
<text x="10.2" y="186">D</text>
<text x="23.1" y="180.1">RESET</text>
<text x="408.2" y="186">D</text>
<text x="105.9" y="192.8">CAP_LFO</text>
<text x="117.9" y="192.8">CAP</text>
<text x="10.3" y="236">E</text>
<text x="408.3" y="236">E</text>
<text x="220.2" y="250">TUNE_COARSE</text>
<text x="220.2" y="247.4">1VO</text>
<text x="189.7" y="257.6">PWM_OFFSET</text>
<text x="220.2" y="257.6">SYNC_H_POS</text>
<text x="220.2" y="252.5">TUNE_FINE</text>
<text x="220.2" y="255.1">FM_CV</text>
<text x="189.7" y="260.1">PWM_CV</text>
<text x="190.6" y="262.7">OUT_SQUARE</text>
<text x="220.2" y="262.7">SYNC_H_NEG</text>
<text x="220.2" y="260.1">SYNC_H</text>
<text x="190.6" y="267.8">OUT_TRI</text>
<text x="190.6" y="265.2">OUT_SAW</text>
<text x="220.2" y="265.2">SYNC_SOFT</text>
<text x="190.6" y="270.3">OUT_SINE</text>
<text x="220.2" y="270.3">RESET</text>
<text x="220.2" y="275.4">CAP_LFO</text>
<text x="221.1" y="272.8">CAP</text>
<text x="10.3" y="286">F</text>
<text x="35" y="287">1</text>
<text x="85" y="287">2</text>
<text x="135" y="287">3</text>
<text x="185" y="287">4</text>
<text x="235" y="287">5</text>
<text x="285" y="287">6</text>
<text x="335" y="287">7</text>
<text x="385" y="287">8</text>
<text x="408.3" y="286">F</text>
</g>
<g font-size="1.3" fill="#006464">
<text x="166.2" y="17.5">+12V</text>
<text x="173.4" y="17.7">R34</text>
<text x="42" y="23.8">100k</text>
<text x="43.1" y="21.3">R6</text>
<text x="59" y="21.3">R15</text>
<text x="59.5" y="23.8">1M</text>
<text x="172.4" y="20.3">100k</text>
<text x="77.5" y="25.1">RV6</text>
<text x="77.5" y="27.6">10k</text>
<text x="151.1" y="29.4">TP2</text>
<text x="173.5" y="24.3">R35</text>
<text x="173.5" y="26.9">27k</text>
<text x="184.3" y="28.9">+</text>
<text x="43.1" y="35.3">R7</text>
<text x="59" y="35.3">R16</text>
<text x="68.2" y="35.3">RV7</text>
<text x="72.5" y="35.3">100k</text>
<text x="79.9" y="35.3">+12V</text>
<text x="184.3" y="34">-</text>
<text x="184.8" y="32.7">TL074</text>
<text x="185.7" y="30.2">U2B</text>
<text x="42" y="37.8">300k</text>
<text x="58.5" y="37.8">270k</text>
<text x="158.7" y="37.8">R33</text>
<text x="158.7" y="40.3">51k</text>
<text x="166.2" y="41.6">+12V</text>
<text x="172.4" y="38.8">100k</text>
<text x="173.4" y="36.3">R36</text>
<text x="187" y="41.6">100k</text>
<text x="187.3" y="39.8">R43</text>
<text x="58.4" y="48">470R</text>
<text x="59" y="45.4">R17</text>
<text x="133.2" y="44.1">+12V</text>
<text x="172.9" y="44.7">120k</text>
<text x="173.9" y="42.1">R37</text>
<text x="73" y="53.8">C10</text>
<text x="128.8" y="51.8">C19</text>
<text x="173.7" y="49.7">R38</text>
<text x="173.7" y="52.3">27k</text>
<text x="42.4" y="56.8">3M3</text>
<text x="43.1" y="54.3">R8</text>
<text x="72.5" y="56.3">10nF</text>
<text x="127.8" y="54.3">100nF</text>
<text x="138.1" y="59.4">U3</text>
<text x="154.9" y="54.8">TP3</text>
<text x="184.3" y="59.4">-</text>
<text x="184.3" y="54.3">+</text>
<text x="184.8" y="58.1">TL074</text>
<text x="185.8" y="55.6">U2A</text>
<text x="45.6" y="65.7">C1</text>
<text x="59" y="61.9">R18</text>
<text x="59.1" y="64.5">10k</text>
<text x="108.5" y="61.9">R29</text>
<text x="108.6" y="64.5">24k</text>
<text x="138.1" y="61.9">AS3340</text>
<text x="172.4" y="64.2">100k</text>
<text x="173.4" y="61.7">R39</text>
<text x="45.1" y="68.3">1nF</text>
<text x="55.9" y="69.5">D1</text>
<text x="98.4" y="70.8">RV8</text>
<text x="126.2" y="67">SCALE1</text>
<text x="126.2" y="69.5">SCALE2</text>
<text x="136.9" y="67.9" transform="rotate(-90 136.9 67.9)">VCC</text>
<text x="166.2" y="67">+12V</text>
<text x="172.7" y="70.1">150k</text>
<text x="173.6" y="67.5">R40</text>
<text x="186.8" y="69">120k</text>
<text x="187.3" y="66.5">R44</text>
<text x="45.1" y="75.6">1nF</text>
<text x="45.6" y="73.1">C2</text>
<text x="55.9" y="77.2">D2 R19</text>
<text x="98.5" y="73.4">10k</text>
<text x="108.3" y="72.3">R30</text>
<text x="108.4" y="74.9">5k6</text>
<text x="126.2" y="72.1">VPWM</text>
<text x="126.2" y="74.6">VHSI</text>
<text x="126.2" y="77.2">VHFT</text>
<text x="143" y="74.6">VP</text>
<text x="173.5" y="75.4">R41</text>
<text x="173.5" y="77.9">20k</text>
<text x="45.1" y="83.3">1nF</text>
<text x="45.6" y="80.7">C3</text>
<text x="59.1" y="79.7">10k</text>
<text x="126.2" y="79.7">VSSI</text>
<text x="126.2" y="82.2">VLFI</text>
<text x="141.7" y="79.7">VSO</text>
<text x="158.7" y="80.2">TP4</text>
<text x="184.3" y="79.7">+</text>
<text x="184.8" y="83.5">TL074</text>
<text x="185.7" y="81">U2C</text>
<text x="45.6" y="88.3">C4</text>
<text x="126.2" y="89.9">CAP</text>
<text x="126.2" y="84.8">VFCI</text>
<text x="141.9" y="84.8">VTO</text>
<text x="173.3" y="86.8">R42</text>
<text x="173.4" y="89.4">33k</text>
<text x="184.3" y="84.8">-</text>
<text x="45.1" y="90.9">1nF</text>
<text x="55.9" y="93.7">R10</text>
<text x="126.2" y="92.4">VS</text>
<text x="136.9" y="93.5" transform="rotate(-90 136.9 93.5)">VEE</text>
<text x="139.4" y="93.5" transform="rotate(-90 139.4 93.5)">GND</text>
<text x="187.3" y="91.9">R45</text>
<text x="187.4" y="94.4">82k</text>
<text x="55.9" y="96.2">1M</text>
<text x="59" y="100.8">R20</text>
<text x="63.4" y="101.3">+12V</text>
<text x="208.2" y="96.2">+12V</text>
<text x="229.7" y="96.2">+12V</text>
<text x="41.4" y="105.1">100nF</text>
<text x="43.1" y="102.6">C5</text>
<text x="51.4" y="103.8">R11</text>
<text x="51.9" y="106.4">1M</text>
<text x="58.9" y="103.3">1M2</text>
<text x="124.7" y="105.1">PWR_FLAG</text>
<text x="144.8" y="105.6">TP7</text>
<text x="199.4" y="105.1">RV9</text>
<text x="199.4" y="107.6">100k</text>
<text x="213.3" y="103.8">R47</text>
<text x="213.3" y="106.4">10k</text>
<text x="234.9" y="103.8">R50</text>
<text x="234.9" y="106.4">10k</text>
<text x="58.4" y="114">470R</text>
<text x="255.4" y="110.2">+</text>
<text x="255.9" y="114">TL074</text>
<text x="256.8" y="111.5">U2D</text>
<text x="59" y="116.5">R21</text>
<text x="69.9" y="115.3">10nF</text>
<text x="71" y="117.8">C9</text>
<text x="115.8" y="118.8">R31</text>
<text x="138.4" y="119.1">R32</text>
<text x="225.3" y="117.5">Q2B</text>
<text x="255.4" y="115.3">-</text>
<text x="55.8" y="124.2">+12V</text>
<text x="62.8" y="124.4">R22</text>
<text x="115.8" y="121.4">1k8</text>
<text x="125.4" y="121.4" transform="rotate(-90 125.4 121.4)">C18</text>
<text x="128" y="122.4" transform="rotate(-90 128 122.4)">100nF</text>
<text x="138.4" y="121.6">680R</text>
<text x="213.3" y="122.9">Q2A</text>
<text x="213.3" y="125.4">BCM847BS</text>
<text x="219" y="120.1">BCM847BS</text>
<text x="258.4" y="120.3">R53</text>
<text x="258.5" y="122.9">24k</text>
<text x="30.6" y="130.5">100k</text>
<text x="31.7" y="128">R1</text>
<text x="46.2" y="131.8">U1B</text>
<text x="62.3" y="126.9">220k</text>
<text x="62.8" y="131.8">R23</text>
<text x="77.1" y="131.8">TL074</text>
<text x="78.1" y="129.2">U1A</text>
<text x="133.2" y="130.5">-12V</text>
<text x="218.4" y="131.8">390R</text>
<text x="219" y="129.2">R48</text>
<text x="242.6" y="131.8">R51</text>
<text x="251.4" y="131.8">R52</text>
<text x="45.3" y="134.3">TL074</text>
<text x="62.9" y="134.3">47k</text>
<text x="75" y="136.9">+</text>
<text x="91.4" y="134.8">TP1</text>
<text x="91.4" y="137.4">TestPoint</text>
<text x="242.6" y="134.3">2k2</text>
<text x="251.4" y="134.3">24k</text>
<text x="43.3" y="139.4">+</text>
<text x="75" y="141.9">-</text>
<text x="81.8" y="141.9">R27</text>
<text x="199.4" y="140.7">R46</text>
<text x="199.4" y="143.2">2k2</text>
<text x="219.2" y="142.7">RV10</text>
<text x="30.6" y="147">100k</text>
<text x="31.7" y="144.5">R2</text>
<text x="43.3" y="144.5">-</text>
<text x="62.3" y="146.8">220k</text>
<text x="62.8" y="144.2">R24</text>
<text x="82" y="144.5">47k</text>
<text x="218.9" y="144.7">50k</text>
<text x="43.3" y="154.4">100k</text>
<text x="44.4" y="151.8">R9</text>
<text x="223.5" y="153.4">R49</text>
<text x="223.5" y="155.9">33k</text>
<text x="53.8" y="165.3">2M2</text>
<text x="53.9" y="162.8">R12</text>
<text x="218.3" y="163.5">-12V</text>
<text x="53.8" y="172.4">U1C</text>
<text x="88.6" y="172.2">100R</text>
<text x="89.8" y="169.6">R28</text>
<text x="35.6" y="178">100k</text>
<text x="36.7" y="175.5">R3</text>
<text x="52.9" y="175">TL074</text>
<text x="66.6" y="176.2">R25</text>
<text x="66.7" y="178.8">10k</text>
<text x="73.7" y="178.8">56nF</text>
<text x="74.2" y="176.2">C11</text>
<text x="34.2" y="185.1">+12V</text>
<text x="40.5" y="185.6">R4</text>
<text x="50.9" y="185.1">-</text>
<text x="50.9" y="180">+</text>
<text x="99.6" y="181.6">Q1</text>
<text x="99.6" y="184.1">BC847</text>
<text x="39.5" y="188.2">100k</text>
<text x="74.9" y="190.2">100k</text>
<text x="75.8" y="187.7">R26</text>
<text x="87.5" y="191.5">1N4148W</text>
<text x="88" y="188.7">D5</text>
<text x="40.1" y="195.8">22k</text>
<text x="40.5" y="193.2">R5</text>
<text x="57" y="194">+12V</text>
<text x="100" y="197.6" transform="rotate(-90 100 197.6)">C14</text>
<text x="102.6" y="197.4" transform="rotate(-90 102.6 197.4)">1uF</text>
<text x="124.2" y="197.6" transform="rotate(-90 124.2 197.6)">C17</text>
<text x="62.2" y="201.6">R13</text>
<text x="76.7" y="201.6">U1D</text>
<text x="126.7" y="198.6" transform="rotate(-90 126.7 198.6)">820pF</text>
<text x="62.2" y="204.2">100k</text>
<text x="73.8" y="209.2">+</text>
<text x="75.8" y="204.2">TL074</text>
<text x="88.9" y="207.2">TP9</text>
<text x="50.5" y="213.5" transform="rotate(-90 50.5 213.5)">C6</text>
<text x="53" y="215.2" transform="rotate(-90 53 215.2)">100nF</text>
<text x="62.2" y="213.1">R14</text>
<text x="62.2" y="215.6">16k</text>
<text x="73.8" y="214.3">-</text>
<text x="196.7" y="244.8">+12V</text>
<text x="205.6" y="249.9">-12V</text>
<text x="26.5" y="256.2">Eurorack 10 pin header1N5819HW-7-F</text>
<text x="36.7" y="253.7">H1</text>
<text x="56.1" y="253.7">D3</text>
<text x="67.2" y="255">+12V</text>
<text x="81.3" y="255.5">TP5</text>
<text x="93.7" y="257.8">C12</text>
<text x="102.7" y="252.4">+12V</text>
<text x="115.3" y="257.8">C15</text>
<text x="124.3" y="252.4">+12V</text>
<text x="55.5" y="263.9">D4</text>
<text x="72.4" y="260.9">C7</text>
<text x="72.4" y="263.4">22uF</text>
<text x="81.3" y="260.6">TP8</text>
<text x="93.7" y="260.3">100nF</text>
<text x="106.4" y="263.4" transform="rotate(-90 106.4 263.4)">V+</text>
<text x="106.7" y="263.9">U1E</text>
<text x="115.3" y="260.3">100nF</text>
<text x="128" y="263.4" transform="rotate(-90 128 263.4)">V+</text>
<text x="128.3" y="263.9">U2E</text>
<text x="180.5" y="260">J1</text>
<text x="210.9" y="260">J2</text>
<text x="48.9" y="266.4">1N5819HW-7-F</text>
<text x="72.4" y="266">C8</text>
<text x="72.4" y="268.5">22uF</text>
<text x="81.3" y="265.6">TP6</text>
<text x="93.7" y="267.9">C13</text>
<text x="106.4" y="267.9" transform="rotate(-90 106.4 267.9)">V-</text>
<text x="106.7" y="266.4">TL074</text>
<text x="115.3" y="267.9">C16</text>
<text x="128" y="267.9" transform="rotate(-90 128 267.9)">V-</text>
<text x="128.3" y="266.4">TL074</text>
<text x="67.2" y="275.3">-12V</text>
<text x="93.7" y="270.5">100nF</text>
<text x="115.3" y="270.5">100nF</text>
<text x="102.7" y="277.8">-12V</text>
<text x="124.3" y="277.8">-12V</text>
</g>
<g font-size="1.3" fill="#a90000">
<text x="74.8" y="23" transform="rotate(-90 74.8 23)">3</text>
<text x="71" y="25.3">2</text>
<text x="74.8" y="29.3" transform="rotate(-90 74.8 29.3)">1</text>
<text x="182.1" y="27.8">5</text>
<text x="182.1" y="32.9">6</text>
<text x="194.8" y="30.3">7</text>
<text x="71" y="39.2">1</text>
<text x="74.8" y="36.9" transform="rotate(-90 74.8 36.9)">2</text>
<text x="77.4" y="39.2">3</text>
<text x="182.1" y="53.2">3</text>
<text x="182.1" y="58.3">2</text>
<text x="194.8" y="55.7">1</text>
<text x="96.4" y="65.9">3</text>
<text x="100.2" y="63.6" transform="rotate(-90 100.2 63.6)">2</text>
<text x="102.8" y="65.9">1</text>
<text x="123.7" y="65.9">1</text>
<text x="135.8" y="63.6" transform="rotate(-90 135.8 63.6)">16</text>
<text x="123.7" y="68.4">2</text>
<text x="123.7" y="71">5</text>
<text x="123.7" y="73.5">6</text>
<text x="123.7" y="76.1">7</text>
<text x="146.6" y="73.5">4</text>
<text x="123.1" y="81.1">13</text>
<text x="123.1" y="83.7">15</text>
<text x="123.7" y="78.6">9</text>
<text x="146" y="83.7">10</text>
<text x="146.6" y="78.6">8</text>
<text x="181.5" y="78.6">10</text>
<text x="182.1" y="83.7">9</text>
<text x="194.8" y="81.1">8</text>
<text x="123.1" y="88.8">11</text>
<text x="123.1" y="91.3">14</text>
<text x="135.8" y="96" transform="rotate(-90 135.8 96)">3</text>
<text x="138.3" y="96.6" transform="rotate(-90 138.3 96.6)">12</text>
<text x="192.9" y="105.3">2</text>
<text x="196.7" y="103" transform="rotate(-90 196.7 103)">3</text>
<text x="196.7" y="109.3" transform="rotate(-90 196.7 109.3)">1</text>
<text x="252.7" y="109.1">12</text>
<text x="265.4" y="111.6">14</text>
<text x="252.7" y="114.2">13</text>
<text x="203.7" y="123.1">2</text>
<text x="210.7" y="120.1" transform="rotate(-90 210.7 120.1)">6</text>
<text x="232.3" y="120.1" transform="rotate(-90 232.3 120.1)">3</text>
<text x="238" y="123.1">5</text>
<text x="210.7" y="127.7" transform="rotate(-90 210.7 127.7)">1</text>
<text x="232.3" y="127.7" transform="rotate(-90 232.3 127.7)">4</text>
<text x="72.9" y="135.8">3</text>
<text x="41.2" y="138.3">5</text>
<text x="41.2" y="143.4">6</text>
<text x="53.9" y="140.8">7</text>
<text x="72.9" y="140.8">2</text>
<text x="85.6" y="138.3">1</text>
<text x="217.1" y="145.9">1</text>
<text x="220.8" y="150" transform="rotate(-90 220.8 150)">2</text>
<text x="223.4" y="145.9">3</text>
<text x="48.2" y="178.9">10</text>
<text x="96.4" y="178.5" transform="rotate(-90 96.4 178.5)">3</text>
<text x="48.8" y="184">9</text>
<text x="61.5" y="181.5">8</text>
<text x="89.4" y="181.5">1</text>
<text x="96.4" y="186.2" transform="rotate(-90 96.4 186.2)">2</text>
<text x="71.1" y="208.1">12</text>
<text x="71.1" y="213.2">13</text>
<text x="83.8" y="210.7">14</text>
<text x="186.6" y="248.8">1</text>
<text x="186.6" y="251.3">2</text>
<text x="217.1" y="246.2">1</text>
<text x="217.1" y="248.8">2</text>
<text x="217.1" y="251.3">3</text>
<text x="186.6" y="253.9">3</text>
<text x="186.6" y="256.4">4</text>
<text x="217.1" y="253.9">4</text>
<text x="217.1" y="256.4">5</text>
<text x="32.9" y="258.9">1</text>
<text x="32.9" y="261.5">3</text>
<text x="41.8" y="258.9">2</text>
<text x="41.8" y="261.5">4</text>
<text x="105.3" y="259.2" transform="rotate(-90 105.3 259.2)">4</text>
<text x="126.9" y="259.2" transform="rotate(-90 126.9 259.2)">4</text>
<text x="186.6" y="258.9">5</text>
<text x="186.6" y="261.5">6</text>
<text x="217.1" y="258.9">6</text>
<text x="217.1" y="261.5">7</text>
<text x="32.9" y="264">5</text>
<text x="32.9" y="266.6">7</text>
<text x="32.9" y="269.1">9</text>
<text x="41.2" y="269.1">10</text>
<text x="41.8" y="264">6</text>
<text x="41.8" y="266.6">8</text>
<text x="186.6" y="264">7</text>
<text x="186.6" y="266.6">8</text>
<text x="186.6" y="269.1">9</text>
<text x="216.5" y="269.1">10</text>
<text x="217.1" y="264">8</text>
<text x="217.1" y="266.6">9</text>
<text x="105.3" y="271.2" transform="rotate(-90 105.3 271.2)">11</text>
<text x="126.9" y="271.2" transform="rotate(-90 126.9 271.2)">11</text>
<text x="186" y="271.6">10</text>
<text x="216.5" y="271.6">11</text>
<text x="216.5" y="274.2">12</text>
</g>
<g font-size="1.3" fill="#840084">
<text x="82.1" y="22.6">Trimpot C</text>
<text x="70.5" y="42.9">Trimpot A</text>
<text x="97.6" y="61.9">Trimpot B</text>
<text x="192.2" y="112">distortion</text>
<text x="216.6" y="140.4">symmetry</text>
<text x="98.2" y="199.6">Film</text>
<text x="121.1" y="200.6">Polystyrene or similar</text>
<text x="181.4" y="262.3">A</text>
<text x="211.6" y="262.1">B</text>
</g>
<g font-size="1.3" fill="#0000c2">
<text x="144.9" y="47.6">0/+11.5V</text>
<text x="151.5" y="65.7">0/+8.2V</text>
<text x="151.5" y="86">0/+4V</text>
</g>
</svg>
